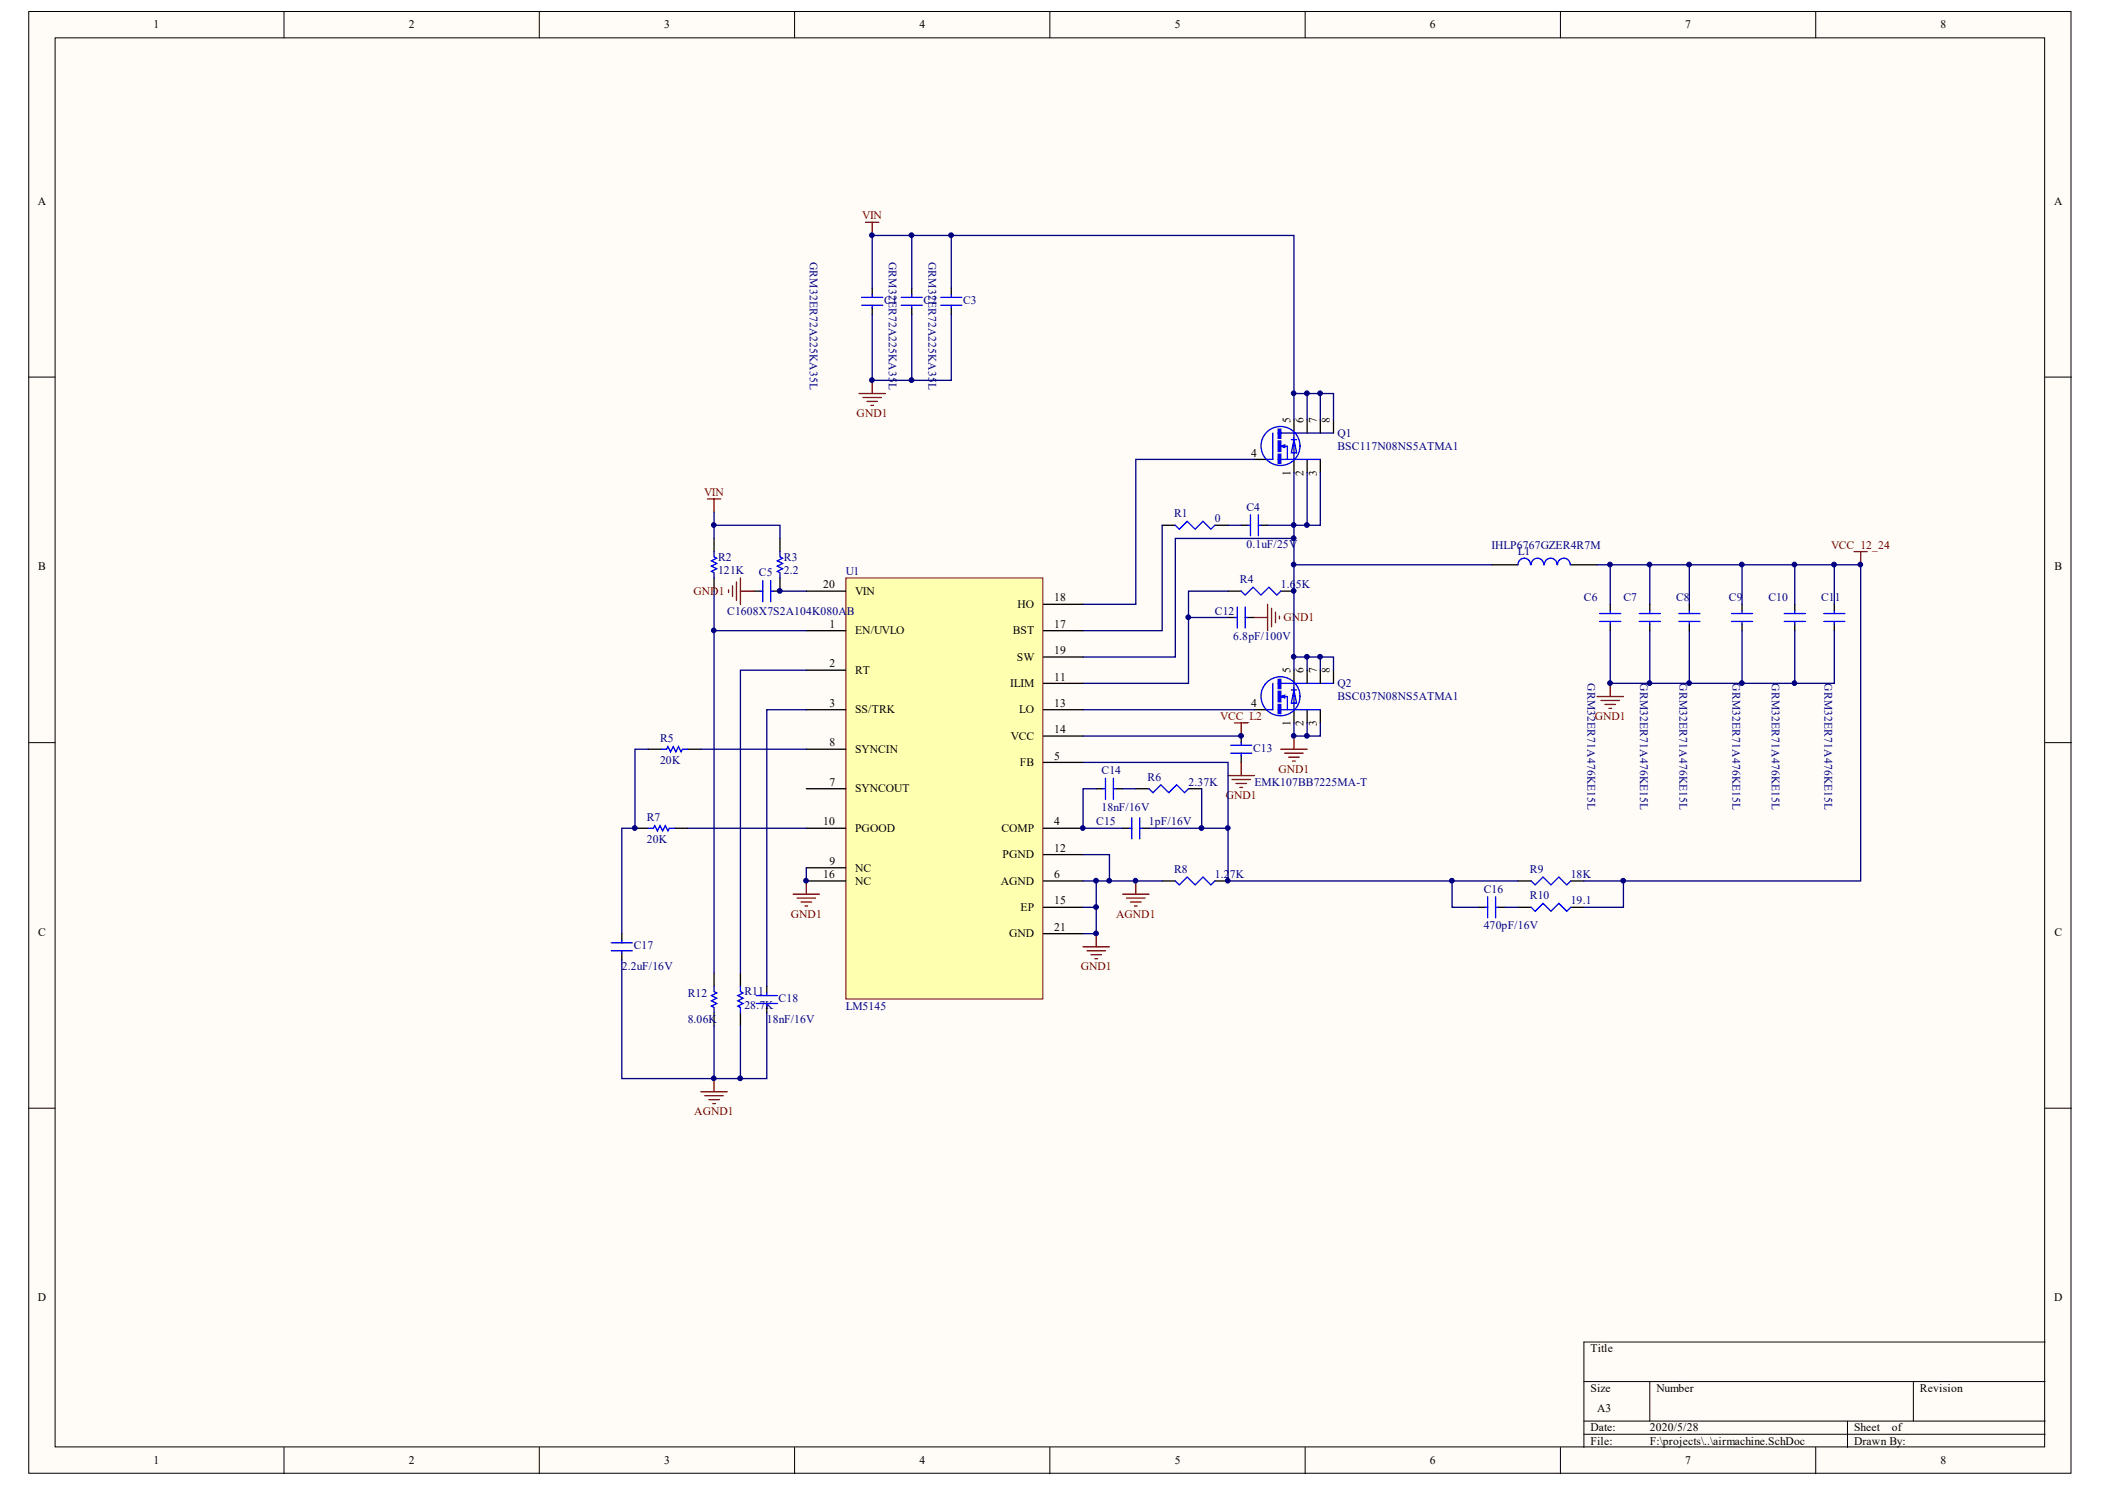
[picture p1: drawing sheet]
<svg xmlns="http://www.w3.org/2000/svg" width="297mm" height="210mm" viewBox="0 0 297 210" stroke-linecap="round" stroke-linejoin="round" font-family="sans-serif">
<g fill="#fffcf8" stroke="#000" stroke-width=".14">
<path d="M4.1 1.6h288.1v206.2h-288.1z"/>
<path d="M7.8 5.3h280.7v198.8h-280.7z"/>
</g>
<g fill="none" stroke="#000" stroke-width=".14">
<path d="M40.1 1.6v3.7M76.1 1.6v3.7M112.1 1.6v3.7M148.1 1.6v3.7M184.2 1.6v3.7M220.2 1.6v3.7M256.2 1.6v3.7M4.1 53.2h3.7M288.6 53.2h3.7M4.1 104.8h3.7M288.6 104.8h3.7M4.1 156.3h3.7"/>
<path d="M288.6 156.3h3.7M223.5 194.9h65.1M232.8 194.9v5.6M270 194.9v5.6M288.6 189.3h-65.1v14.9M40.1 204.2v3.7M76.1 204.2v3.7M112.1 204.2v3.7M148.1 204.2v3.7M184.2 204.2v3.7M220.2 204.2v3.7M223.5 200.5h65.1"/>
<path d="M223.5 202.3h65.1M256.2 204.2v3.7M260.7 200.5v3.7"/>
</g>
<g fill="none" stroke="#000" stroke-width=".19">
<path d="M123.1 40.6v1M123.1 43.4v1M128.7 40.6v1M128.7 43.4v1M134.2 40.6v1M134.2 43.4v1M182.6 59.2v1.9M184.5 59.2v1.9M186.3 59.2v1.9M188.2 59.2v1.9M164 74.1h1.9M171.4 74.1h1.9"/>
<path d="M175.2 74.1h.9M177 64.8h1.9M177.9 74.1h1M182.6 64.8v1.9M184.5 64.8v1.9M186.3 64.8v1.9M210.5 79.7h3.7M221.6 79.7h3.8M173.3 83.4h1.9M173.3 87.1h.9M176.1 87.1h.9M180.7 83.4h1.9"/>
<path d="M182.6 94.5v1.9M184.5 94.5v1.9M186.3 94.5v1.9M188.2 94.5v1.9M227.2 85.2v1M227.2 88v1M154.7 111.3h.9M157.5 111.3h.9M158.4 116.8h.9M160.3 111.3h1.8M161.2 116.8h.9M167.7 111.3h1.9"/>
<path d="M175.2 103.8v1M175.2 106.6v.9M177 100.1h1.9M182.6 100.1v1.9M184.5 100.1v1.9M186.3 100.1v1.9M164 124.3h1.9M171.4 124.3h1.9M208.6 128h1M211.4 128h.9M214.2 124.3h1.9M214.2 128h1.9"/>
<path d="M221.6 124.3h1.9M221.6 128h1.9"/>
</g>
<g fill="none" stroke="#00f" stroke-width=".19">
<path d="M121.6 43.1h3M121.6 41.9h3M123.1 41.6v.3M123.1 43.1v.3M127.2 43.1h2.9M127.2 41.9h2.9M128.7 41.6v.3M128.7 43.1v.3M132.7 43.1h3M132.7 41.9h3M134.2 41.6v.3M134.2 43.1v.3"/>
<path d="M165.9 74.1l.5 .6 1.1-1.2 1.1 1.2 1.2-1.2 1.1 1.2 .5-.6M176.1 74.1h.4M176.5 72.6v3M177.6 72.6v3M177.6 74.1h.3M179.6 61.1v3.7h-.7M180.4 64.8h5.9M180.4 61.1h7.8M180.7 62.9l.6-.1v.3zM180.7 62.9h1v1.9M182.2 62h.8M182.6 62l.4 1.9h-.8z"/>
<path d="M182.6 61.1v3.7M216 79.7a.88 .88 0 0 0-.9-1 .88 .88 0 0 0-.9 1M217.8 79.7a.88 .88 0 0 0-.9-1 .88 .88 0 0 0-.8 1M219.7 79.7a.89 .89 0 0 0-.9-1 .89 .89 0 0 0-.9 1M221.6 79.7a.89 .89 0 0 0-.9-1 .89 .89 0 0 0-.9 1M174.2 87.1h.4M174.6 85.6v3M175.2 83.4l.5 .5 1.1-1.1 1.1 1.1 1.2-1.1 1.1 1.1 .5-.5M175.7 85.6v3M175.7 87.1h.4M179.6 96.4v3.7h-.7M180.4 96.4h7.8"/>
<path d="M180.7 98.3l.6-.2v.3zM180.7 98.3h1v1.8M182.2 97.3h.8M182.6 97.3l.4 1.9h-.8zM182.6 96.4v3.7M225.7 87.7h3M225.7 86.5h3M227.2 86.2v.3M227.2 87.7v.3M155.6 111.3h.4M156 109.8v3M157.1 109.8v3"/>
<path d="M157.1 111.3h.4M159.3 116.8h.4M159.7 115.4v2.9M160.8 115.4v2.9M160.8 116.8h.4M162.1 111.3l.6 .5 1.1-1.1 1.1 1.1 1.1-1.1 1.2 1.1 .5-.5M173.7 106.2h2.9M173.7 105.1h2.9M175.2 104.8v.3M175.2 106.2v.4M180.4 100.1h5.9M165.9 124.3l.5 .5 1.1-1.1 1.1 1.1 1.2-1.1 1.1 1.1 .5-.5"/>
<path d="M209.6 128h.3M209.9 126.5v3M211 126.5v3M211 128h.4M216.1 124.3l.5 .5 1.1-1.1 1.2 1.1 1.1-1.1 1.1 1.1 .5-.5M216.1 128l.5 .5 1.1-1.1 1.2 1.1 1.1-1.1 1.1 1.1 .5-.5"/>
<circle cx="180.7" cy="62.9" r="2.75"/>
<circle cx="180.7" cy="98.2" r="2.75"/>
</g>
<g fill="none" stroke="#800000" stroke-width=".19">
<path d="M122.1 31.4h1.9M123.1 31.4v1.8M121.2 55.5h3.7M121.8 56.1h2.6M122.3 56.6h1.5M122.9 57.2h.4M123.1 53.7v1.8M99.8 70.4h1.9M100.8 70.4v1.8M261.6 77.8h1.9M262.6 77.8v1.9M177 87.1h1.9"/>
<path d="M178.9 85.2v3.8M179.4 85.8v2.6M180 86.4v1.4M180.5 86.9v.4M225.4 98.3h3.7M225.9 98.8h2.6M226.5 99.4h1.5M227 99.9h.4M227.2 96.4v1.9M173.3 109.4h3.7M173.9 110h2.6M174.2 102h1.9"/>
<path d="M174.4 110.5h1.5M175 111.1h.3M175.2 102v1.8M175.2 107.5v1.9M180.7 105.7h3.8M181.3 106.2h2.6M181.8 106.8h1.5M182.4 107.4h.4M182.6 103.8v1.9"/>
</g>
<g fill="#00f" stroke="#00f" stroke-width=".19">
<path d="M180.4 60.5h.3v1.3h-.3z" fill-rule="evenodd"/>
<path d="M180.4 62.2h.3v1.5h-.3z" fill-rule="evenodd"/>
<path d="M180.4 64.1h.3v1.3h-.3z" fill-rule="evenodd"/>
<path d="M180.4 95.8h.3v1.3h-.3z" fill-rule="evenodd"/>
<path d="M180.4 97.5h.3v1.5h-.3z" fill-rule="evenodd"/>
<path d="M180.4 99.4h.3v1.3h-.3z" fill-rule="evenodd"/>
</g>
<g fill="none" stroke="#000080" stroke-width=".19">
<path d="M182.6 55.5h1.9v3.7M184.5 55.5h1.8v3.7M186.3 55.5h1.9v3.7M164 74.1v14.9h-11.2M173.3 74.1h1.9M177 64.8h-16.7v20.4h-7.5M182.6 66.7v7.4h-3.7M182.6 76h-16.7v16.7h-13.1M182.6 79.7v14.8M184.5 66.7v7.4h-1.9v5.6h27.9M186.3 66.7v7.4h-1.8M225.4 79.7h7.4v5.5"/>
<path d="M227.2 79.7v5.5M232.8 79.7h29.8v44.6h-39.1M238.4 79.7v5.5M167.7 87.1h5.6M173.3 83.4h-5.6v13h-14.9M182.6 92.7h1.9v1.8M184.5 92.7h1.8v1.8M186.3 92.7h1.9v1.8M227.2 89v7.4h11.2v-7.4M232.8 89v7.4M152.8 107.5h20.5v16.8h31.6v3.7h3.7M152.8 100.1h24.2"/>
<path d="M152.8 103.8h22.4M182.6 102v1.8h3.7v-1.8M184.5 102v1.8M212.3 128h1.9M229.1 124.3v3.7h-5.6"/>
</g>
<path d="M119.4 81.5h27.8v59.4h-27.8z" fill="#ffffb0" stroke="#800000" stroke-width=".14"/>
<g fill="none" stroke="#000" stroke-width=".19">
<path d="M100.8 76v1.8M110.1 76v1.8M100.8 81.5v1.9M106.3 83.4h1M110.1 81.5v1.9h-1M113.8 89h5.6M113.8 94.5h5.6M113.8 83.4h5.6M147.3 89h5.5M147.3 96.4h5.5M147.3 85.2h5.5M147.3 92.7h5.5"/>
<path d="M232.8 85.2v1M232.8 88v1M238.4 85.2v1M238.4 88v1M245.8 85.2v1M245.8 88v1M253.3 85.2v1M253.3 88v1M258.8 85.2v1M258.8 88v1M89.6 116.8h1.9M91.5 105.7h1.8"/>
<path d="M95.2 116.8h1.8M97 105.7h1.9M113.8 100.1h5.6M113.8 116.8h5.6M113.8 111.3h5.6M113.8 105.7h5.6M147.3 100.1h5.5M147.3 116.8h5.5M147.3 107.5h5.5M147.3 103.8h5.5M87.7 131.7v.9M87.7 134.5v.9"/>
<path d="M100.8 137.3v1.8M104.5 137.3v1.8M108.2 139.1v1M113.8 124.3h5.6M113.8 122.4h5.6M147.3 124.3h5.5M147.3 120.6h5.5M147.3 128h5.5M147.3 131.7h5.5M100.8 142.9v1.8M104.5 142.9v1.8M108.2 141.9v1"/>
</g>
<g fill="none" stroke="#000080" stroke-width=".19">
<path d="M128.7 33.2v7.4M134.2 33.2v7.4M123.1 40.6v-7.4h59.5v26M123.1 44.4v9.3h11.1v-9.3M128.7 44.4v9.3M100.8 74.1h9.3v1.9M100.8 72.2v3.8M245.8 79.7v5.5M253.3 79.7v5.5M258.8 79.7v5.5M100.8 83.4v5.6M110.1 83.4h3.7"/>
<path d="M113.8 89h-13v48.3M113.8 94.5h-9.3v42.8M245.8 89v7.4h-7.4M253.3 89v7.4h-7.5M258.8 89v7.4h-5.5M91.5 105.7h-1.9v11.1h-1.9v14.9M97 116.8h16.8M98.9 105.7h14.9M113.8 100.1h-5.6v39M154.7 111.3h-1.9v5.5h5.6M158.4 111.3h1.9M169.6 111.3v5.5h-7.5"/>
<path d="M169.6 116.8h3.7M87.7 135.4v16.7h13.1M113.8 122.4v1.9M152.8 128h1.9v3.7h-1.9M152.8 120.6h3.8v3.7M152.8 124.3h11.2M154.7 124.3v3.7M204.9 124.3h9.3M104.5 144.7v7.4M108.2 142.9v9.2h-7.4v-7.4"/>
</g>
<g fill="none" stroke="#800000" stroke-width=".19">
<path d="M102.8 83.2v.4M103.4 82.6v1.5M103.9 82.1v2.6M104.5 81.5v3.7M104.5 83.4h1.8M111.9 126.1h3.7M112.5 126.7h2.6M113 127.2h1.5M113.6 127.8h.4M113.8 124.3v1.8M152.8 133.6h3.8M153.4 134.1h2.6"/>
<path d="M154 134.7h1.4M154.5 135.2h.4M154.7 131.7v1.9M158.4 126.1h3.7M159 126.7h2.6M159.5 127.2h1.5M160.1 127.8h.4M160.3 124.3v1.8M98.9 154h3.7M99.5 154.6h2.6M100 155.1h1.5M100.6 155.7h.3"/>
<path d="M100.8 152.1v1.9"/>
</g>
<g fill="none" stroke="#00f" stroke-width=".19">
<path d="M100.8 77.8v.8l.3 .1-.7 .4 .7 .4-.7 .4 .7 .3-.7 .4 .4 .2v.7M110.1 77.8v.8l.3 .1-.7 .4 .7 .4-.7 .4 .7 .3-.7 .4 .4 .2v.7M107.3 83.4h.3M107.6 81.9v3M108.8 81.9v3M108.8 83.4h.3M231.3 87.7h3M231.3 86.5h3M232.8 86.2v.3M232.8 87.7v.3M236.9 87.7h3M236.9 86.5h3"/>
<path d="M238.4 86.2v.3M238.4 87.7v.3M244.3 87.7h3M244.3 86.5h3M245.8 86.2v.3M245.8 87.7v.3M251.8 87.7h2.9M251.8 86.5h2.9M253.3 86.2v.3M253.3 87.7v.3M257.4 87.7h2.9M257.4 86.5h2.9"/>
<path d="M258.8 86.2v.3M258.8 87.7v.3M91.5 116.8h.7l.2-.3 .4 .7 .3-.7 .4 .7 .4-.7 .4 .7 .1-.4h.8M93.3 105.7h.8l.2-.4 .3 .8 .4-.8 .4 .8 .3-.8 .4 .8 .2-.4h.7M86.3 134.1h2.9M86.3 133h2.9M87.7 132.6v.4M87.7 134.1v.4M100.8 139.1v.8l.3 .2-.7 .3 .7 .4-.7 .4 .7 .4-.7 .3 .4 .2v.8M104.5 139.1v.8l.4 .2-.8 .3 .8 .4-.8 .4 .8 .4-.8 .3 .4 .2v.8M106.7 141.6h3M106.7 140.4h3"/>
<path d="M108.2 140.1v.3M108.2 141.6v.3"/>
</g>
<g fill="#000080" stroke="#000080" stroke-width=".14">
<circle cx="89.6" cy="116.8" r=".33"/>
<circle cx="100.7" cy="152.1" r=".33"/>
<circle cx="100.7" cy="88.9" r=".33"/>
<circle cx="100.7" cy="74.1" r=".33"/>
<circle cx="104.4" cy="152.1" r=".33"/>
<circle cx="110" cy="83.4" r=".33"/>
<circle cx="113.7" cy="124.2" r=".33"/>
<circle cx="123" cy="53.6" r=".33"/>
<circle cx="123" cy="33.2" r=".33"/>
<circle cx="128.6" cy="53.6" r=".33"/>
<circle cx="128.6" cy="33.2" r=".33"/>
<circle cx="134.2" cy="33.2" r=".33"/>
<circle cx="152.8" cy="116.8" r=".33"/>
<circle cx="154.7" cy="131.7" r=".33"/>
<circle cx="154.7" cy="128" r=".33"/>
<circle cx="154.7" cy="124.2" r=".33"/>
<circle cx="156.5" cy="124.2" r=".33"/>
<circle cx="160.2" cy="124.2" r=".33"/>
<circle cx="167.7" cy="87.1" r=".33"/>
<circle cx="169.5" cy="116.8" r=".33"/>
<circle cx="173.2" cy="124.2" r=".33"/>
<circle cx="173.2" cy="116.8" r=".33"/>
<circle cx="175.1" cy="103.8" r=".33"/>
<circle cx="182.5" cy="103.8" r=".33"/>
<circle cx="182.5" cy="92.6" r=".33"/>
<circle cx="182.5" cy="83.4" r=".33"/>
<circle cx="182.5" cy="79.6" r=".33"/>
<circle cx="182.5" cy="75.9" r=".33"/>
<circle cx="182.5" cy="74.1" r=".33"/>
<circle cx="182.5" cy="55.5" r=".33"/>
<circle cx="184.4" cy="103.8" r=".33"/>
<circle cx="184.4" cy="92.6" r=".33"/>
<circle cx="184.4" cy="74.1" r=".33"/>
<circle cx="184.4" cy="55.5" r=".33"/>
<circle cx="186.3" cy="92.6" r=".33"/>
<circle cx="186.3" cy="55.5" r=".33"/>
<circle cx="204.9" cy="124.2" r=".33"/>
<circle cx="227.2" cy="96.4" r=".33"/>
<circle cx="227.2" cy="79.6" r=".33"/>
<circle cx="229" cy="124.2" r=".33"/>
<circle cx="232.8" cy="96.4" r=".33"/>
<circle cx="232.8" cy="79.6" r=".33"/>
<circle cx="238.3" cy="96.4" r=".33"/>
<circle cx="238.3" cy="79.6" r=".33"/>
<circle cx="245.8" cy="96.4" r=".33"/>
<circle cx="245.8" cy="79.6" r=".33"/>
<circle cx="253.2" cy="96.4" r=".33"/>
<circle cx="253.2" cy="79.6" r=".33"/>
<circle cx="258.8" cy="79.6" r=".33"/>
<circle cx="262.5" cy="79.6" r=".33"/>
</g>
<g font-size="1.6">
<text x="21.7" y="4">1</text>
<text x="57.7" y="4">2</text>
<text x="93.7" y="4">3</text>
<text x="129.7" y="4">4</text>
<text x="165.8" y="4">5</text>
<text x="201.8" y="4">6</text>
<text x="237.8" y="4">7</text>
<text x="273.8" y="4">8</text>
<text x="5.3" y="28.9">A</text>
<text x="289.9" y="28.9">A</text>
<text x="182.1" y="59.6" transform="rotate(-90 182.1 59.6)">5</text>
<text x="184" y="59.6" transform="rotate(-90 184 59.6)">6</text>
<text x="185.8" y="59.6" transform="rotate(-90 185.8 59.6)">7</text>
<text x="187.7" y="59.6" transform="rotate(-90 187.7 59.6)">8</text>
<text x="176.5" y="64.4">4</text>
<text x="182.1" y="67.1" transform="rotate(-90 182.1 67.1)">1</text>
<text x="184" y="67.1" transform="rotate(-90 184 67.1)">2</text>
<text x="185.8" y="67.1" transform="rotate(-90 185.8 67.1)">3</text>
<text x="5.4" y="80.4">B</text>
<text x="116.2" y="83">20</text>
<text x="120.7" y="83.9">VIN</text>
<text x="289.9" y="80.4">B</text>
<text x="117" y="88.6">1</text>
<text x="120.7" y="89.5">EN/UVLO</text>
<text x="142.9" y="89.5">BST</text>
<text x="143.6" y="85.8">HO</text>
<text x="148.7" y="88.6">17</text>
<text x="148.7" y="84.8">18</text>
<text x="117" y="94.1">2</text>
<text x="120.7" y="95.1">RT</text>
<text x="143.5" y="93.2">SW</text>
<text x="148.7" y="96">11</text>
<text x="148.7" y="92.3">19</text>
<text x="182.1" y="94.9" transform="rotate(-90 182.1 94.9)">5</text>
<text x="184" y="94.9" transform="rotate(-90 184 94.9)">6</text>
<text x="185.8" y="94.9" transform="rotate(-90 185.8 94.9)">7</text>
<text x="187.7" y="94.9" transform="rotate(-90 187.7 94.9)">8</text>
<text x="117" y="99.7">3</text>
<text x="120.7" y="100.6">SS/TRK</text>
<text x="142.6" y="96.9">ILIM</text>
<text x="143.8" y="100.6">LO</text>
<text x="148.7" y="99.7">13</text>
<text x="176.5" y="99.7">4</text>
<text x="117" y="105.3">8</text>
<text x="120.7" y="106.2">SYNCIN</text>
<text x="142.7" y="104.4">VCC</text>
<text x="148.7" y="107.1">5</text>
<text x="148.7" y="103.4">14</text>
<text x="182.1" y="102.4" transform="rotate(-90 182.1 102.4)">1</text>
<text x="184" y="102.4" transform="rotate(-90 184 102.4)">2</text>
<text x="185.8" y="102.4" transform="rotate(-90 185.8 102.4)">3</text>
<text x="117" y="110.9">7</text>
<text x="120.7" y="111.8">SYNCOUT</text>
<text x="143.9" y="108.1">FB</text>
<text x="116.2" y="116.4">10</text>
<text x="120.7" y="117.4">PGOOD</text>
<text x="141.3" y="117.4">COMP</text>
<text x="148.7" y="116.4">4</text>
<text x="116.2" y="123.9">16</text>
<text x="117" y="122">9</text>
<text x="120.7" y="122.9">NC</text>
<text x="120.7" y="124.8">NC</text>
<text x="141.2" y="124.8">AGND</text>
<text x="141.5" y="121.1">PGND</text>
<text x="148.7" y="123.9">6</text>
<text x="148.7" y="120.2">12</text>
<text x="5.4" y="132">C</text>
<text x="144" y="128.5">EP</text>
<text x="148.7" y="127.6">15</text>
<text x="148.7" y="131.3">21</text>
<text x="289.9" y="132">C</text>
<text x="142.4" y="132.2">GND</text>
<text x="5.3" y="183.6">D</text>
<text x="289.9" y="183.6">D</text>
<text x="224.4" y="190.8">Title</text>
<text x="224.4" y="196.3">Size</text>
<text x="233.7" y="196.3">Number</text>
<text x="270.9" y="196.3">Revision</text>
<text x="224.4" y="201.9">Date:</text>
<text x="224.4" y="203.8">File:</text>
<text x="225.4" y="199.1">A3</text>
<text x="232.8" y="201.9">2020/5/28</text>
<text x="232.8" y="203.8">F:\projects\..\airmachine.SchDoc</text>
<text x="261.6" y="201.9">Sheet</text>
<text x="261.6" y="203.8">Drawn By:</text>
<text x="266.9" y="201.9">of</text>
<text x="21.7" y="206.6">1</text>
<text x="57.7" y="206.6">2</text>
<text x="93.7" y="206.6">3</text>
<text x="129.7" y="206.6">4</text>
<text x="165.8" y="206.6">5</text>
<text x="201.8" y="206.6">6</text>
<text x="237.8" y="206.6">7</text>
<text x="273.8" y="206.6">8</text>
</g>
<g font-size="1.6" fill="#800000">
<text x="121.7" y="31">VIN</text>
<text x="120.9" y="58.8">GND1</text>
<text x="99.4" y="70">VIN</text>
<text x="258.4" y="77.4">VCC_12_24</text>
<text x="97.9" y="83.9">GND1</text>
<text x="181.1" y="87.6">GND1</text>
<text x="172.2" y="101.6">VCC_L2</text>
<text x="225" y="101.6">GND1</text>
<text x="173" y="112.7">GND1</text>
<text x="180.4" y="109">GND1</text>
<text x="111.6" y="129.4">GND1</text>
<text x="157.5" y="129.4">AGND1</text>
<text x="152.5" y="136.9">GND1</text>
<text x="98" y="157.3">AGND1</text>
</g>
<g font-size="1.6" fill="#000080">
<text x="114.3" y="36.9" transform="rotate(90 114.3 36.9)">GRM32ER72A225KA35L</text>
<text x="125.4" y="36.9" transform="rotate(90 125.4 36.9)">GRM32ER72A225KA35</text>
<text x="131" y="36.9" transform="rotate(90 131 36.9)">GRM32ER72A225KA35</text>
<text x="124.8" y="42.8">C1</text>
<text x="130.3" y="42.8">C2</text>
<text x="135.9" y="42.8">C3</text>
<text x="125.4" y="54" transform="rotate(90 125.4 54)">L</text>
<text x="131" y="54" transform="rotate(90 131 54)">L</text>
<text x="188.7" y="61.6">Q1</text>
<text x="188.7" y="63.5">BSC117N08NS5ATMA1</text>
<text x="165.7" y="73">R1</text>
<text x="171.4" y="73.7">0</text>
<text x="175.9" y="72">C4</text>
<text x="175.9" y="77.3">0.1uF/25V</text>
<text x="210.5" y="77.4">IHLP6767GZER4R7M</text>
<text x="101.3" y="79.1">R2</text>
<text x="101.3" y="80.9">121K</text>
<text x="107.1" y="81.3">C5</text>
<text x="110.6" y="79.1">R3</text>
<text x="110.6" y="80.9">2.2</text>
<text x="119.4" y="81.1">U1</text>
<text x="175" y="82.2">R4</text>
<text x="180.7" y="83">1.6</text>
<text x="182.8" y="83">5K</text>
<text x="214.2" y="78.3">L1</text>
<text x="102.6" y="86.7">C1608X7S2A104K080AB</text>
<text x="171.4" y="86.7">C12</text>
<text x="223.5" y="84.8">C6</text>
<text x="229.1" y="84.8">C7</text>
<text x="236.5" y="84.8">C8</text>
<text x="244" y="84.8">C9</text>
<text x="249.5" y="84.8">C10</text>
<text x="257" y="84.8">C1</text>
<text x="258.9" y="84.8">1</text>
<text x="174" y="90.2">6.8pF/100V</text>
<text x="188.7" y="96.9">Q2</text>
<text x="188.7" y="98.8">BSC037N08NS5ATMA1</text>
<text x="224" y="96.4" transform="rotate(90 224 96.4)">GRM32ER71A476KE15L</text>
<text x="231.4" y="96.4" transform="rotate(90 231.4 96.4)">GRM32ER71A476KE15L</text>
<text x="237" y="96.4" transform="rotate(90 237 96.4)">GRM32ER71A476KE15L</text>
<text x="244.5" y="96.4" transform="rotate(90 244.5 96.4)">GRM32ER71A476KE15L</text>
<text x="250" y="96.4" transform="rotate(90 250 96.4)">GRM32ER71A476KE15L</text>
<text x="257.5" y="96.4" transform="rotate(90 257.5 96.4)">GRM32ER71A476KE15L</text>
<text x="93.1" y="104.7">R5</text>
<text x="93.1" y="107.7">20K</text>
<text x="176.8" y="106">C13</text>
<text x="155.4" y="109.2">C14</text>
<text x="161.9" y="110.1">R6</text>
<text x="167.7" y="110.9">2.37K</text>
<text x="177" y="110.9">EMK107BB7225MA-T</text>
<text x="91.3" y="115.9">R7</text>
<text x="91.3" y="118.9">20K</text>
<text x="154.7" y="116.4">C15</text>
<text x="155.4" y="114.4">18nF/16V</text>
<text x="162.1" y="116.4">1pF/16V</text>
<text x="165.7" y="123.1">R8</text>
<text x="171.4" y="123.9">1.2</text>
<text x="173.6" y="123.9">7K</text>
<text x="209.4" y="125.9">C16</text>
<text x="215.9" y="123.1">R9</text>
<text x="221.6" y="123.9">18K</text>
<text x="209.4" y="131.1">470pF/16V</text>
<text x="215.9" y="126.8">R10</text>
<text x="221.6" y="127.6">19.1</text>
<text x="87.7" y="136.9">2.2uF/16V</text>
<text x="89.4" y="133.9">C17</text>
<text x="97" y="140.6">R12</text>
<text x="105" y="140.4">R11</text>
<text x="105" y="142.3">28.7K</text>
<text x="109.9" y="141.3">C18</text>
<text x="119.4" y="142.5">LM5145</text>
<text x="97" y="144.3">8.06K</text>
<text x="108.2" y="144.3">18nF/16V</text>
</g>
</svg>
